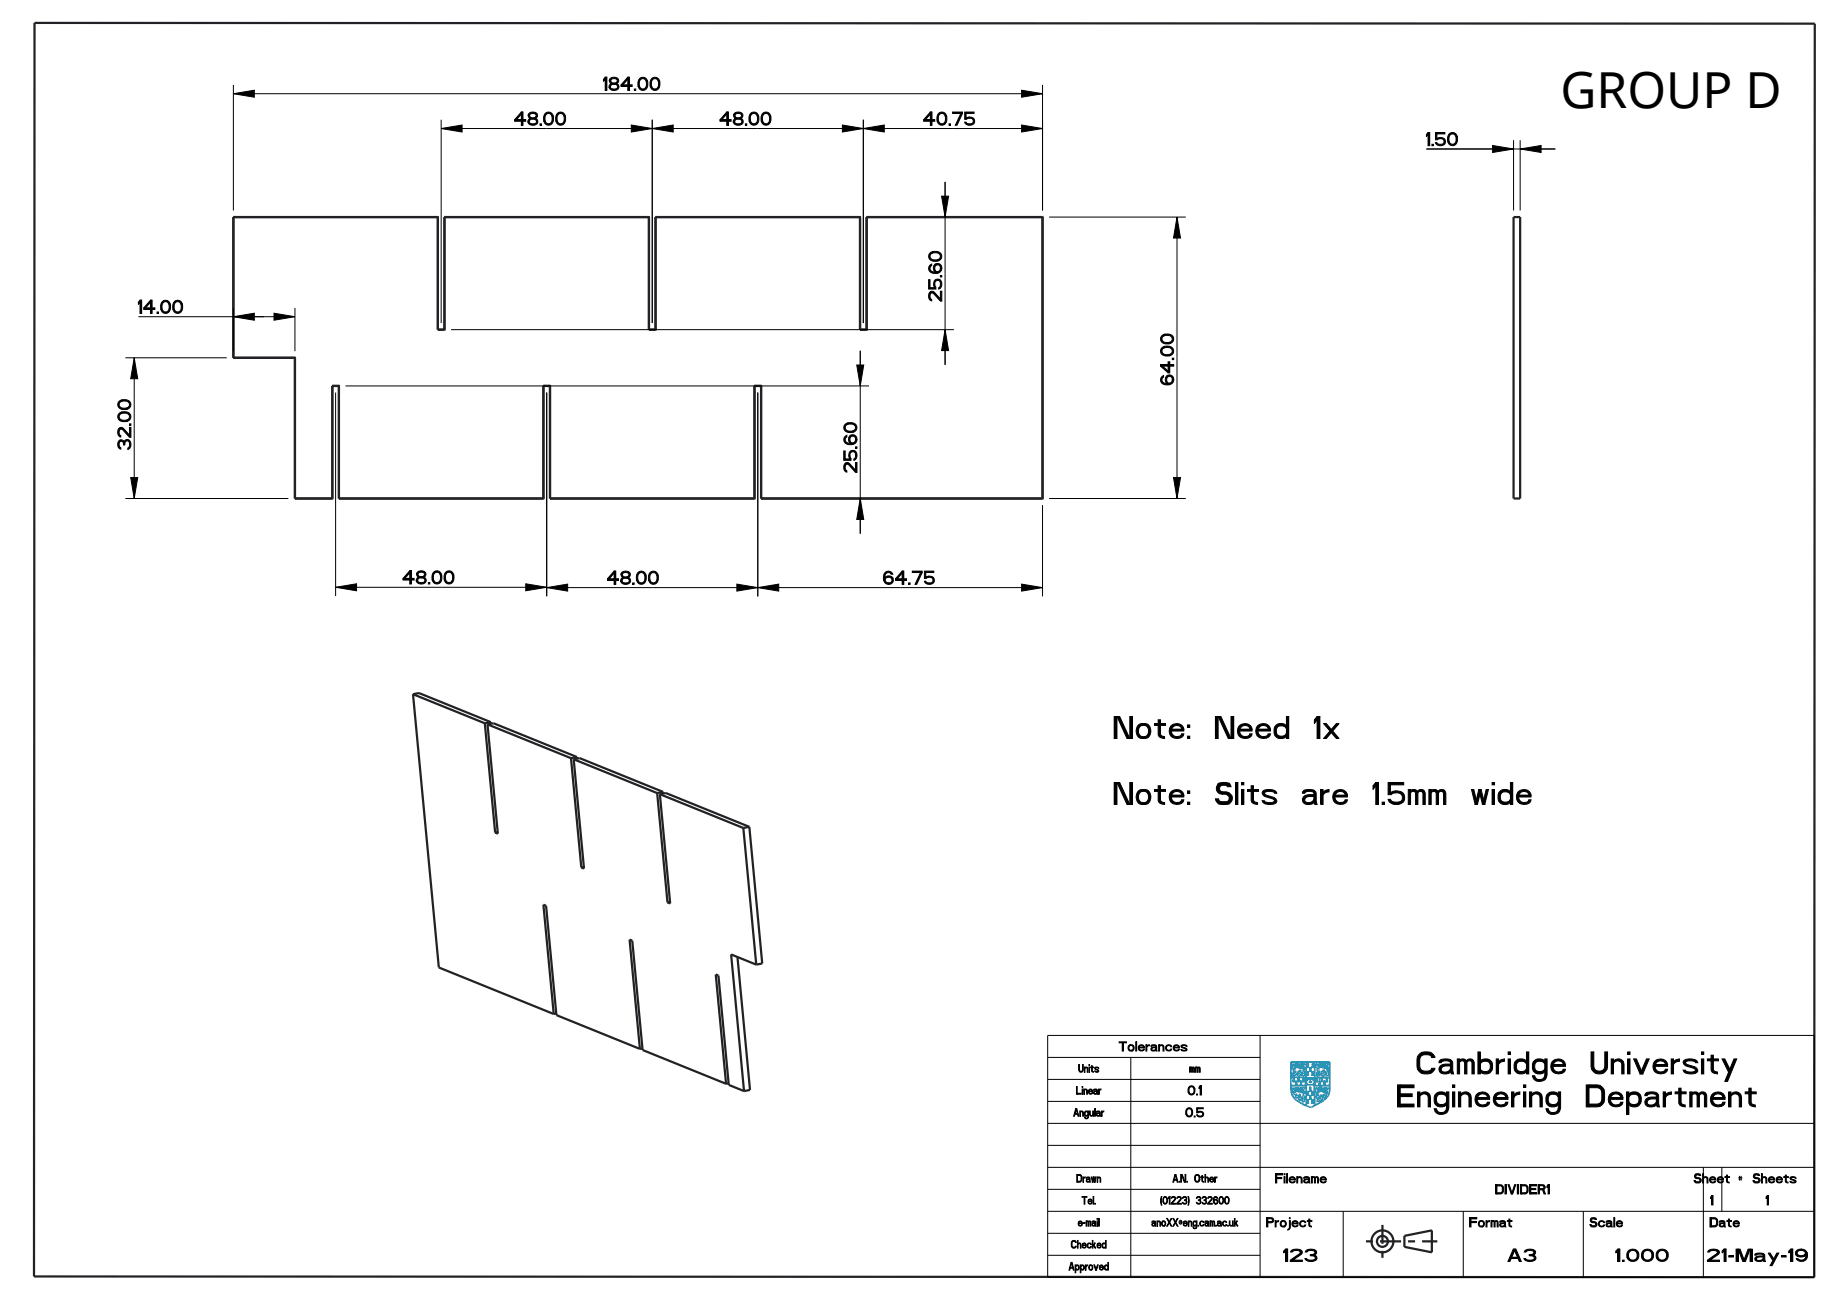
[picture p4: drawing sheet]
<svg xmlns="http://www.w3.org/2000/svg" width="420mm" height="297mm" viewBox="0 0 420 297" stroke-linecap="round" stroke-linejoin="round" font-family="sans-serif">
<path d="M310.6 282.3h16.2M314.4 286v-7.4" fill="none" stroke="#222226" stroke-width=".51" stroke-dasharray="1.6 1.6 4.8 1.6" stroke-linecap="butt"/>
<g fill="none" stroke="#222226" stroke-width=".51">
<path d="M7.9 5.2l404.8 .2-.1 285.1-404.9-.2zM53.1 49.4h46.5v25.6h1.5v-25.6h46.5v25.6h1.5v-25.6h46.5v25.6h1.5v-25.6h40v64h-64v-25.6h-1.5v25.6h-46.5v-25.6h-1.5v25.6h-46.5v-25.6h-1.5v25.6h-8.5v-32h-14zM344.2 49.4h1.5v64h-1.5zM93.9 157.9l5.9 62.1 26.1 10.6M93.9 157.9l1.4-.3 16.3 6.6M93.9 157.9l16.3 6.6M110.2 164.5l2.4 24.8M110.9 164.7l2.3 24.9-.6-.3M110.9 164.7l1.3-.2 19 7.7M110.9 164.7l18.9 7.7M111.6 164.2v.4M111.6 164.2l-1.4 .3"/>
<path d="M129.8 172.4l2.4 24.9M130.5 172.7l2.3 24.8-.6-.2M130.5 172.7l1.3-.3 19 7.7M130.5 172.7l18.9 7.7M131.2 172.2v.3M131.2 172.2l-1.4 .2M113.2 189.2l-.6 .1M132.8 197.2l-.6 .1M149.4 180.4l2.4 24.8M150 180.6l2.4 24.9-.6-.3M150 180.6l1.4-.3 19 7.7M150 180.6l19 7.7"/>
<path d="M150.8 180.1v.4M150.8 180.1l-1.4 .3M169 188.3l3 31.1M170.4 188l2.9 31.1-1.3 .3M170.4 188l-1.4 .3M152.4 205.1l-.6 .1M167.7 217.6l2.9 30.3-1.4 .2M172 219.4l-5.7-2.3 2.9 31M125.9 230.6l-2.3-24.9 .6 .3 2.3 24.8 19 7.7M126.5 230.5l-.6 .1M145.5 238.5l-2.3-24.8 .6 .2 2.3 24.9 19 7.7M146.1 238.4l-.6 .1"/>
<path d="M165.1 246.5l-2.3-24.9 .6 .3 2.3 24.8 3.5 1.4M165.7 246.4l-.6 .1M319.4 281.1l6.2-1.3v5l-6.2-1.3z"/>
<circle cx="314.4" cy="282.3" r="1.25"/>
<circle cx="314.4" cy="282.3" r="2.5"/>
</g>
<g fill="none" stroke="#09c" stroke-width=".38">
<path d="M293.5 246.9h3.5v4.6M293.7 242.4v.1M293.7 242.5h.1M293.7 242.5l.5 1.3M293.8 242.4h-.1M293.9 242v-.1l.2 .2M293.9 242v.3l-.1 .1M293.9 242h.1M293.9 244.2h.1M293.9 244.1h.1M293.9 244.1v.1M293.9 244.7h.1"/>
<path d="M293.9 247.5l-.1 .3 .4 1 .2 .2 .3-.2 .3 .2-.1 .2-.3-.1v.5l.4 .1 .6-.9 .1 .9h-.4l-.1 .4a.56 .56 0 0 0 .7-.1 .56 .56 0 0 0 .1-.7l.3 .4-.3 .6h.2l.1 .3 .2-.3a1.04 1.04 0 0 0-.1-1.3M293.9 247.4v.1M293.9 244.6h.1M293.9 244.6v.1M293.9 244.5v.1M293.9 244.5h.1M293.9 245.9h.5h-.4M294 244.1h-.1M294 244.4l-.1 .1M294 244.1h.2M294 244h.1M294 244v.1"/>
<path d="M294 244.2l.1 .1M294 244.2h.1M294 247.4h-.1M294 247.4h.1M294 244.4h.1M294 244.7h.1M294 247.4l.2 .2M294.1 244.3h.1M294.1 244.3l-.1 .1M294.1 245.7h.2M294.1 244h.1M294.1 244.7h-.1"/>
<path d="M294.1 244.7h.1M294.1 242.1h.1M294.1 242.1l.1 .2M294.2 244l.1 .1M294.2 244.1h.1M294.2 244.6l-.2 .1M294.2 245.2v.9M294.2 247.6h.1M294.2 244.6h.1M294.2 247.6l.1 .2M294.2 243.8h.1M294.2 244.6l-.1 .1"/>
<path d="M294.2 242.3l.1 .1M294.3 243h.1M294.3 244.1h.1M294.3 242.4h.1M294.3 243l.2 .2M294.3 244.6h-.1M294.3 245.7h-.2M294.3 247.8h.1M294.3 242.4v.1M294.3 247.8v.1M294.3 242.8v.2M294.3 244.6h.1"/>
<path d="M294.3 244.5v.1M294.3 242.5h.1M294.3 242.8h.1M294.3 244.5l.1 .1M294.3 244.5h.1M294.3 247.9h.1M294.4 244.6h.1M294.4 242.5v.2M294.4 242.7l-.1 .1M294.4 243.8h-.1M294.4 242.7h.1M294.4 244.6v.1"/>
<path d="M294.4 247.9v.2M294.4 245.8h-.4M294.4 244.1h-.1M294.4 247.6v.2a.38 .38 0 0 1 0 .7v-.3M294.4 248.1v.1M294.4 247.6h.1M294.4 244.7h.1M294.5 247.5l-.1 .1M294.5 243.7l-.2 .1M294.5 244.7h.1M294.5 244l-.2 .1M294.5 243.2h.1"/>
<path d="M294.5 244h.1M294.5 243.6v.1M294.5 247.5h.1M294.5 246.6h.5h-.5M294.6 244.6v.1M294.6 244.7h-.1M294.6 244.6h-.1M294.6 244.6h.1M294.6 243.6h-.1M294.6 242l-.3 .2 .3 .4-.1 .6M294.6 241.9h.1M294.6 244.5v.1"/>
<path d="M294.6 243.6h.1M294.6 244.5h.1M294.6 241.9v.1M294.6 244.4v.1M294.6 241.8l.1 .1M294.6 241.8v.1M294.6 246.5h.3M294.6 244.4h.1M294.6 243.5l.1 .1M294.7 243.6l-.2 .4M294.7 244.3l-.1 .1M294.7 242.2l.2 .2z"/>
<path d="M294.7 242.2h.1M294.7 244.3h.1M294.7 247.3l-.2 .2M294.7 247.6l.2 .2zM294.7 247.6h.1M294.8 245.9v.9M294.8 247.3h-.1M294.8 241.8l.3 .1M294.8 241.8h.1M294.8 244.2l-.1 .1M294.8 247.3h.1M294.8 242.5h.2v.3h-.2z"/>
<path d="M294.8 247.3h.3M294.8 244.1v.1M294.8 248l.3-.1-.1 .4h-.1zM294.9 246.4h-.2M294.9 244.1h-.1M294.9 244.1h.1M295 246.5h-.4M295 244.6h.1M295 242.2l.1-.1-.1 .3zM295 245.9h.5h-.5M295 247.7l.1-.1-.1 .3zM295 244.3h.1"/>
<path d="M295 244.2h.1M295 244.2v.1M295.1 244.2h.2M295.1 244.2h-.1M295.1 241.9h.1M295.1 247.3h.1M295.1 244.3h.1M295.1 244.3l-.1 .3M295.1 245.7h.3M295.2 241.9h.1M295.2 245.7h.2M295.2 241.9l.2 .5"/>
<path d="M295.2 247.6h-.1M295.2 247.3l.2 .2M295.2 245.2v.9M295.2 243.6l-.3 .5M295.3 245.2v.9M295.3 243.6h-.1M295.3 244.2h.1M295.3 242.4l-.1 .2 .2 .3 .7 .1M295.3 245.7h-.1M295.4 242.4h-.1M295.4 247.5h.1M295.4 247.9l-.1 .1a.81 .81 0 0 0 1 .5h.1"/>
<path d="M295.4 244.2h.1M295.4 247.8v.1M295.4 247.5v.1M295.4 244.2v.1M295.4 247.6v.2M295.4 244.3h.1M295.4 245.8h-.3M295.5 243.6h.1M295.5 247.6l.1 .4 .8 .4M295.5 242a.95 .95 0 0 0 .9 1M295.5 243.6l.1 .4M295.5 242h.1"/>
<path d="M295.5 243.5v.1M295.6 244v.1M295.6 243.5h-.1M295.6 244.1l-.1 .2M295.6 246.6l.5-.1-.5 .1M295.6 243.4l-.3 .2M295.6 243.4h.1M295.6 243.4v.1M295.6 246.5h.4h-.4M295.7 246.4h.3M295.7 243.4v.1M295.7 242.2l.6 .3"/>
<path d="M295.7 243.5h.1M295.7 242.2h.1M295.7 242.1v.1M295.7 246.4h.2M295.8 242.1h-.1M295.8 243.5v.1M295.8 247.6v.2l.3 .1a.58 .58 0 0 1 .6 .8M295.8 247.6h.1M295.8 247.6l.6 .2M295.8 245.8v1M295.9 243.8l.1 .2M295.9 243.7v.1"/>
<path d="M295.9 243.7h.1M295.9 243.7l.3 .2M295.9 246.3l-.1 .1M295.9 244.2l-.2 .4a.22 .22 0 0 1-.2 .2 .22 .22 0 0 1-.3-.2h-.2M296 244.2h-.1M296 244v.1M296 244.1v.1M296 244.1h.1M296 244.2l.1 .2M296 244.2h.1M296.1 244.4h.1M296.1 244.4v.3"/>
<path d="M296.1 243h.1M296.1 244.7h.1M296.1 244.2h-.1M296.1 245.9h.5M296.2 245.9h.4M296.2 244.2h.1M296.2 244.2h-.1M296.2 243.9h.1M296.2 243.9l.2 .2-.1 .1M296.2 243h.1M296.2 245.7h.3M296.3 245.7h.2"/>
<path d="M296.3 248.8v.1M296.3 248.9h.1M296.3 244.7h-.1M296.3 242.5h.1M296.3 248.9l.1 .1M296.4 244.7h-.1M296.4 242.5l.2 .2M296.4 248.7l-.1 .1M296.4 248.7h.1M296.4 248.4h.1M296.4 244.6v.1M296.4 245.2v.9"/>
<path d="M296.4 244.6h.1M296.4 248.4l.1 .1M296.4 244.6l.2 .1M296.4 248.7h.2M296.4 248.5h.1M296.4 243h.1M296.5 245.7h-.2M296.5 243h-.2M296.5 247.7l-.1 .1M296.5 241.8h.1M296.5 241.8l-.2 .1-.4-.1-.4 .2M296.5 247.2v.2a.71 .71 0 0 0-1 .2"/>
<path d="M296.5 243.7h.1M296.6 247.2l.1 .3-.2 .2M296.6 247.2h-.1M296.6 241.8a.39 .39 0 0 1-.2 .5 .39 .39 0 0 1-.6-.2M296.6 244.7h.1M296.6 242.7h.1M296.6 245.8h-.4M296.6 247.3h.1M296.6 242.7l.1 .4M296.6 243.7h.1M296.6 243.5v.1M296.6 243.5h.1"/>
<path d="M296.6 243.6v.1M296.6 243.6l.1 .1M296.7 243.7v.9l-.1 .1M296.7 243.5l-.1 .1M296.7 248.7h-.1M296.7 243.2l-.5 .1 .3 .4M296.7 243.1v.1M296.9 245.2h2.1v1.5h-2.1zM297 245.4h.2M297 245.5v1.1M297 241.5v3.5h-3.5M297.1 245.7h.2"/>
<path d="M297.1 245.7h.1M297.1 246.4h.2M297.2 246.4h-.1M297.2 250.8h.4l-.4 .1M297.2 246.4h.1M297.2 244.4l.4 .1-.4-.1M297.2 242.7l.5-.1-.5 .1M297.2 248.9l.5 .1-.5-.1M297.2 246.3l.1 .1M297.2 245.1v.4h.3v-.4h-.2M297.2 246.3v.1M297.3 250.7h.3"/>
<path d="M297.3 244.3h.3M297.3 250.7h.2M297.3 244.3h.2M297.3 242.5h.3M297.3 248.8h.3M297.3 245.7h.1M297.3 242.6h.3M297.3 246.4h.1M297.4 243.7v1M297.4 250.1v1M297.4 248.2l.1 .9M297.5 242.9l-.1-1v1"/>
<path d="M297.5 241.9v1M297.5 248.2v1M297.5 245.4h.3M297.5 250.6h-.2M297.5 244.2h-.2M297.5 242.4h-.1M297.5 248.7h-.1M297.6 250.8h-.4M297.6 244.3l-.4 .1M297.6 242.6h-.3M297.6 248.8h-.3M297.7 246h.5a.27 .27 0 0 1-.2 .2 .27 .27 0 0 1-.3-.2z"/>
<path d="M297.7 249.9l.5-.1-.5 .1M297.7 247.9l.5 .1h-.5M297.7 243.6l.5-.1-.5 .1M297.8 249.7h.3M297.8 247.8h.3M297.8 247.9h.3M297.8 243.4h.3M297.8 245.1h.3v.4h-.3v-.4M297.9 249.7h.1M297.9 243.4h.2M297.9 247.2v1M297.9 249.1v1"/>
<path d="M297.9 251.8v.1M298 251.8h-.1M298 251.8h.1M298 242.8l-.1 1M298 247.7h-.1M298 249.6h-.1M298.1 243.3h-.2M298.1 251.8h-.1M298.1 245.4h.3M298.1 249.8h-.3M298.1 247.9h-.3M298.1 247.9h-.4"/>
<path d="M298.2 243.5h-.4M298.2 248.9l.5 .1-.5-.1M298.2 250.8h.5h-.5M298.3 242.7l.4-.1-.4 .1M298.3 244.4h.4h-.4M298.3 250.7h.3M298.3 248.8h.3M298.4 244.3h.2M298.4 250.6h.2M298.4 242.5h.3M298.4 245.1h.2v.4h-.2v-.4M298.4 242.6h.2"/>
<path d="M298.4 242.4h.2l-.2 .1M298.5 248.2v.9M298.5 250.1v.9M298.5 243.7v1M298.5 248.2v1M298.5 242.9v-1v1M298.5 241.9v1M298.5 250.6h-.1M298.5 248.7h-.1M298.6 246.4l.1 .1M298.6 244.2h-.2M298.6 246.4h.2"/>
<path d="M298.6 246.4h.1M298.6 245.7l.1 .1M298.6 245.7h.1M298.6 245.3h.3M298.7 250.7l-.4 .1h.4M298.7 248.9h-.4M298.7 248.8h-.4M298.7 244.3l-.4 .1M298.7 242.6h-.4M298.7 244.4h-.5M298.7 245.7h.1M298.7 245.7h-.1"/>
<path d="M298.8 246.4l-.1 .1M298.8 245.7h.1M298.8 245.7l-.1 .1M298.9 245.5v1.1M298.9 251.4a5.2 5.2 0 0 0 3.3-2.7l.2-7.2h-8.9v6.1a3.5 3.5 0 0 0 2.4 3.3l2 1M298.9 251.4l-.8 .4M298.9 241.5v3.5h3.5M299.1 247.9h.1M299.1 247.8v.1M299.1 247.9l.4 1 .3-.1 .1 .2-.1 .3h-.6l.2 .2-.2 .3h.5l.7-.9-.1 .8-.2 .1a.55 .55 0 0 0-.5 .8l.1-.1a1.3 1.3 0 0 0 1.1-.7l-.1-.4 .2-.5 .3 .2-.4 .3 .3 .4 .9-1.4-1-.7h1v-.3l-.2 .1a.51 .51 0 0 0-.8-.1 .51 .51 0 0 0 .1 .8l.5 .4-.7-.2M299.1 247.8h.1M299.2 247.4l.3 .1"/>
<path d="M299.2 247.4l.1 .3-.2 .1M299.2 247.4h.1M299.2 242.3l.5 1.5M299.2 242.3l.1 .1M299.2 245.9h.5h-.5M299.3 244.1h.1M299.3 244v.1M299.3 245.7h.3M299.3 244.1l.1 .1M299.3 244.7h.1M299.4 244.5h.1M299.4 244.6l-.1 .1"/>
<path d="M299.4 244.6h.1M299.4 244.1v.1M299.4 244.6v.1M299.4 244.5v.1M299.4 244h-.1M299.4 244.4v.1M299.4 244.7h.1M299.4 245.7h.2M299.4 244l-.1 .1M299.4 244.4h.1M299.4 244.2h.1M299.5 244.6l-.1 .1"/>
<path d="M299.5 247.5h.1M299.5 244.2h.1M299.5 245.2v.9M299.5 244.3l-.1 .1M299.5 244h.1M299.5 244h-.1M299.5 244.6h.1M299.5 244.2v.1M299.5 244.3h.1M299.5 247.5l.1 .2M299.6 244.6h-.1M299.6 245.7h-.2"/>
<path d="M299.6 242v.1M299.6 242l-.3-.1v.5M299.6 244h.1M299.6 248.4h.1M299.6 247.7v.1M299.6 242.1l.2 .3M299.6 244.6h.1M299.6 248.4l.2 .2M299.6 247.8h.1M299.6 247.8l.1 .1M299.6 248.2v.2M299.7 247.9v.2"/>
<path d="M299.7 248.2h-.1M299.7 245.8h-.4M299.7 244.6h-.1M299.7 243h.1M299.7 244h.1M299.7 244.5v.1M299.7 243v.1M299.7 244.5h.1M299.7 247.5l.2 .5-.1 .6M299.7 248.1v.1M299.7 248.1h.1M299.7 243.1l.1 .1"/>
<path d="M299.7 247.5h.1M299.8 244.4v.1M299.8 244.4l-.1 .1M299.8 244.5v.1M299.8 244.5h-.1M299.8 244.5h.1M299.8 243.7l-.1 .1M299.8 242.7l-.1 .3M299.8 242.4v.1M299.8 242.5v.2M299.8 242.7h.1M299.8 243.2h.1"/>
<path d="M299.8 244.6h.1M299.8 244.6l.1 .1M299.8 248.6h.1M299.8 246.5l.5 .1M299.9 242l-.1 .1a.91 .91 0 0 1 0 1.1M299.9 244h-.1M299.9 244.7h.1M299.9 244h.1M299.9 242h.1M299.9 247.3h.1M299.9 247.4l-.2 .1M299.9 246.4h.3"/>
<path d="M299.9 247.3v.1M299.9 244.6v.1M299.9 244.6h.1M300 247.2l.1 .1M300 247.2l-.1 .1M300 244.5l-.1 .1M300 243.5l-.2 .2M300 244.5h.1M300 243.5h.1M300 244.4v.1M300 244.4h.1M300.1 244.4h-.1"/>
<path d="M300.1 247.6l.1 .2zM300.1 247.6h.1M300.1 243.5h-.1M300.1 245.8v1M300.1 244.3v.1M300.1 243.5l-.2 .5M300.1 247.2l.4 .1M300.1 242.1l.2 .2-.2-.2M300.1 247.2h.1M300.1 242.1h.1M300.2 247.9h.2l-.1 .3h-.1zM300.2 246.3h-.2"/>
<path d="M300.2 241.8l-.3 .2M300.2 241.8h.4M300.2 241.8h.1M300.2 242.5l.3-.1-.1 .3-.1 .1zM300.3 246.5h-.4M300.3 244l-.2 .3M300.3 244h.1M300.3 247.6l.2-.1-.2 .3zM300.4 245.8h.4M300.4 242.2l.2-.1-.2 .3zM300.5 245.7h.2M300.5 245.8h.2"/>
<path d="M300.5 244.2v.1M300.5 244.1v.1M300.5 244.1h.1M300.5 247.3h.1M300.5 244.4l-.1 .1 .1 .2 .5-.1M300.5 244.3v.1M300.5 247.3l.2 .5M300.5 244.3h.1M300.6 245.1v1M300.6 241.8h.1M300.6 241.8l.1 .2M300.7 243.6l-.4 .4"/>
<path d="M300.7 247.8l-.1 .2 .2 .4M300.7 245.6h-.2M300.7 243.5v.1M300.7 247.8h.1M300.7 244.1h.1M300.7 244.1h-.2M300.7 242h.1M300.8 242h.1M300.8 242.4l-.1 .1a.75 .75 0 0 0 .9 .5M300.8 244.1v.1M300.8 242.3v.1M300.8 242v.1"/>
<path d="M300.8 245.8h-.4M300.8 242.1h.1M300.8 244.2h.1M300.8 245.8l-.4 .1M300.8 242.2v.1M300.9 248.4h-.1M300.9 242.1v.1M300.9 242.2l.1 .3 .9 .5M300.9 244.2h.1M300.9 243.5v.1M300.9 243.6l.1 .4M300.9 243.6h.1"/>
<path d="M300.9 243.5h.1M300.9 246.6l.5-.1-.5 .1M301 244.2h-.1M301 246.5h.4h-.4M301 244h.1M301 243.4l-.1 .1M301 244.2h.1M301 244v.1M301 244.1v.1M301 243.4h.1M301 244.6h.1M301 246.4h.3"/>
<path d="M301.1 243.4h-.1M301.1 243.4l-.4 .1M301.1 243.4h.1M301.1 246.4h.2M301.2 245.8v1M301.2 242.1l.2 .2M301.2 243.4h.1M301.2 242.1h.1M301.2 243.4v.1M301.2 243.5h.1M301.3 246.3l-.2 .1M301.3 243.7v.1"/>
<path d="M301.3 243.7l.1 .1M301.3 243.7h.1M301.3 243.8h.1M301.3 243.8l.1 .3M301.4 244.2l-.4 .4M301.4 244.2h.1M301.4 243.8h.1M301.4 242.3h.1M301.4 244.3v.1M301.4 244.1v.1M301.4 244.4h.1M301.4 243.8l.4 .2v.2"/>
<path d="M301.4 244.1h.1M301.4 242.3l.1 .1a.62 .62 0 0 1 .6 .7M301.4 244.2v.1M301.5 244.2h-.1M301.5 245.9h.4h-.4M301.5 244.4h.1M301.5 244.4h-.1M301.5 244.5l.1 .2 .2-.1M301.5 244.4v.1M301.6 245.7h.3M301.6 243h.1M301.6 244.1l-.1 .1"/>
<path d="M301.6 244.1l.1 .1M301.6 245.7h.2M301.7 243h.1M301.7 244.2h.1M301.7 243.3h.1M301.7 243.3v.1M301.7 243.2v.1M301.7 243.4l.3 .2M301.7 243.2h.1M301.7 245.2v.9M301.8 244.2h-.1M301.8 245.7h-.2"/>
<path d="M301.8 244.6h.1M301.8 243h.1M301.9 244.6h-.1M301.9 244.6h.2M301.9 245.8h-.4M301.9 241.7l-.1 .2a.65 .65 0 0 0-.9 .2M301.9 241.7l.2 .3-.3 .3-.6-.2M301.9 241.7h.1M302 241.8h.1M302 243.5l.1 .1M302 243.5h.1M302.1 243.5v.1"/>
<path d="M302.1 243.6h-.1M302.1 243.6h.1M302.1 243.2h-.3M302.1 243.6v1M302.1 243.1v.1M302.1 244.6h.1M302.3 246.9h-3.4v4.5M302.4 247.6v.1"/>
<circle cx="294.2" cy="245.3" r=".08"/>
<circle cx="294.8" cy="246" r=".06"/>
<circle cx="294.8" cy="246" r=".08"/>
<circle cx="295.3" cy="245.3" r=".06"/>
<circle cx="295.3" cy="245.3" r=".08"/>
<circle cx="295.8" cy="246" r=".06"/>
<circle cx="295.8" cy="246" r=".08"/>
<circle cx="296.4" cy="245.3" r=".06"/>
<circle cx="296.4" cy="245.3" r=".08"/>
<circle cx="297.4" cy="243.8" r=".06"/>
<circle cx="297.4" cy="250.2" r=".06"/>
<circle cx="297.4" cy="250.2" r=".08"/>
<circle cx="297.4" cy="243.8" r=".08"/>
<circle cx="297.4" cy="242.1" r=".06"/>
<circle cx="297.4" cy="248.3" r=".06"/>
<circle cx="297.4" cy="242.1" r=".08"/>
<circle cx="297.4" cy="248.3" r=".08"/>
<circle cx="297.9" cy="249.2" r=".06"/>
<circle cx="297.9" cy="247.4" r=".06"/>
<circle cx="297.9" cy="247.4" r=".08"/>
<circle cx="297.9" cy="249.3" r=".08"/>
<circle cx="298" cy="243" r=".06"/>
<circle cx="298" cy="243" r=".08"/>
<circle cx="298.5" cy="248.3" r=".06"/>
<circle cx="298.5" cy="250.2" r=".06"/>
<circle cx="298.5" cy="248.3" r=".08"/>
<circle cx="298.5" cy="250.2" r=".08"/>
<circle cx="298.5" cy="243.8" r=".06"/>
<circle cx="298.5" cy="243.8" r=".08"/>
<circle cx="298.5" cy="242.1" r=".06"/>
<circle cx="298.5" cy="242.1" r=".08"/>
<circle cx="299.5" cy="245.3" r=".06"/>
<circle cx="299.5" cy="245.3" r=".08"/>
<circle cx="300.1" cy="245.9" r=".06"/>
<circle cx="300.1" cy="245.4" r=".06"/>
<circle cx="300.1" cy="245.9" r=".08"/>
<circle cx="300.6" cy="245.3" r=".06"/>
<circle cx="300.6" cy="245.3" r=".08"/>
<circle cx="301.2" cy="246" r=".06"/>
<circle cx="301.2" cy="246" r=".08"/>
<circle cx="301.7" cy="245.3" r=".06"/>
<circle cx="301.7" cy="245.3" r=".08"/>
</g>
<g fill="#000">
<path d="M53.1 21.3l4.7-.8v1.6zM100.3 29.2l4.8-.8v1.6zM148.3 29.2l4.8-.8v1.6zM143.6 28.4l4.7 .8-4.7 .8zM196.3 29.2l4.8-.8v1.6zM191.6 28.4l4.7 .8-4.7 .8zM232.3 28.4l4.8 .8-4.8 .8zM232.3 20.5l4.8 .8-4.8 .8zM339.4 33.1l4.8 .8-4.8 .8zM345.7 33.9l4.7-.8v1.6zM214.1 44.6h1.6l-.8 4.8zM267.6 49.4l.8 4.7h-1.6z"/>
<path d="M53.1 72l4.7-.8v1.6zM62.3 71.2l4.8 .8-4.8 .8zM214.9 75l.8 4.7h-1.6zM30.5 81.4l.8 4.7h-1.6zM194.8 83h1.6l-.8 4.8zM29.7 108.6h1.6l-.8 4.8zM195.6 113.4l.8 4.7h-1.6zM266.8 108.6h1.6l-.8 4.8zM76.3 133.6l4.8-.8v1.6zM124.3 133.6l4.8-.8v1.6zM119.6 132.8l4.7 .8-4.7 .8zM172.3 133.6l4.8-.8v1.6z"/>
<path d="M167.6 132.8l4.7 .8-4.7 .8zM232.3 132.8l4.8 .8-4.8 .8zM264.1 272.1h.1l-.2 .9 .2 1.1a2.38 2.38 0 0 1-.1-2z"/>
</g>
<g fill="none" stroke="#000" stroke-width=".23">
<path d="M53.1 19.3v28.6M237.1 19.3v28.6M53.1 21.3l4.7-.8v1.6zM53.1 21.3h184M100.3 29.2l4.8-.8v1.6zM100.3 29.2h136.8M100.3 27.2v46.3M143.6 28.4l4.7 .8-4.7 .8zM148.3 29.2l4.8-.8v1.6zM148.3 27.2v46.3M191.6 28.4l4.7 .8-4.7 .8zM196.3 29.2l4.8-.8v1.6z"/>
<path d="M196.3 27.2v46.3M232.3 28.4l4.8 .8-4.8 .8zM232.3 20.5l4.8 .8-4.8 .8zM324.4 33.9h29.3M339.4 33.1l4.8 .8-4.8 .8zM344.2 31.9v16M345.7 33.9l4.7-.8v1.6zM345.7 31.9v16M214.1 44.6h1.6l-.8 4.8zM214.9 49.4h.1M214.9 41.4v41.6M238.6 49.4h31"/>
<path d="M267.6 49.4l.8 4.7h-1.6zM267.6 49.4v64M31.5 72h35.6M53.1 72l4.7-.8v1.6zM53.1 70v9.9M62.3 71.2l4.8 .8-4.8 .8zM67.1 70v9.9M102.6 75h114.3M195.6 79.8v41.6M214.9 75l.8 4.7h-1.6zM28.5 81.4h23.1M30.5 81.4l.8 4.7h-1.6z"/>
<path d="M30.5 81.4v32M76.3 89.3v46.3M78.6 87.8h119M124.3 89.3v46.3M172.3 89.3v46.3M194.8 83h1.6l-.8 4.8zM28.5 113.4h37.1M29.7 108.6h1.6l-.8 4.8zM195.6 113.4l.8 4.7h-1.6zM195.6 113.4h.1M237.1 114.9v20.7M238.6 113.4h31"/>
<path d="M266.8 108.6h1.6l-.8 4.8zM76.3 133.6l4.8-.8v1.6zM76.3 133.6h48M119.6 132.8l4.7 .8-4.7 .8zM124.3 133.6l4.8-.8v1.6zM124.3 133.6h112.8M167.6 132.8l4.7 .8-4.7 .8zM172.3 133.6l4.8-.8v1.6zM232.3 132.8l4.8 .8-4.8 .8zM238.2 235.5h174.3v55h-174.3zM286.5 235.5v55M238.2 255.5h174.3"/>
<path d="M238.2 250.5h48.3M238.2 245.5h48.3M238.2 240.5h48.3M257.1 240.5v50M238.2 275.5h174.3M238.2 270.5h48.3M238.2 265.5h174.3M238.2 260.5h48.3M264.1 272.1h.1l-.2 .9 .2 1.1a2.38 2.38 0 0 1-.1-2zM305.4 275.5v15M332.7 275.5v15M360 275.5v15"/>
<path d="M387.3 265.5v25M391.5 265.5v10M238.2 285.5h48.3M238.2 280.5h48.3"/>
</g>
<text font-size="11.3" x="354.8" y="24.6">GROUP D</text>
<g font-size="6.5">
<text x="253.4" y="167.9">Note: Need 1x</text>
<text x="253.4" y="182.9">Note: Slits are 1.5mm wide</text>
<text x="320" y="244.2">Cambridge University</text>
<text x="316.1" y="251.7">Engineering Department</text>
</g>
<g font-size="3.9">
<text x="137.2" y="20.6">184.00</text>
<text x="117" y="28.5">48.00</text>
<text x="163.8" y="28.5">48.00</text>
<text x="210.1" y="28.5">40.75</text>
<text x="324.4" y="33.1">1.50</text>
<text x="31.5" y="71.3">14.00</text>
<text x="214.2" y="68.5" transform="rotate(-90 214.2 68.5)">25.60</text>
<text x="266.9" y="87.5" transform="rotate(-90 266.9 87.5)">64.00</text>
<text x="29.8" y="102.2" transform="rotate(-90 29.8 102.2)">32.00</text>
<text x="194.9" y="107.4" transform="rotate(-90 194.9 107.4)">25.60</text>
<text x="91.7" y="132.8">48.00</text>
<text x="138.1" y="132.9">48.00</text>
<text x="200.9" y="132.9">64.75</text>
</g>
<g font-size="3.6">
<text x="291.7" y="286.9">123</text>
<text x="343.5" y="286.9">A3</text>
<text x="366.6" y="286.9">1.000</text>
<text x="387.2" y="286.9">21-May-19</text>
</g>
<g font-size="2.7">
<text x="254.2" y="239">Tolerances</text>
<text x="269.4" y="249">0.1</text>
<text x="269.4" y="254">0.5</text>
<text x="289.4" y="269">Filename</text>
<text x="385.3" y="269">Sheet</text>
<text x="395.5" y="269"># Sheets</text>
<text x="339.8" y="271.5">DIVIDER1</text>
<text x="388.6" y="274">1</text>
<text x="401.2" y="274">1</text>
<text x="288" y="279">Project</text>
<text x="334.2" y="279">Format</text>
<text x="361.5" y="279">Scale</text>
<text x="388.8" y="279">Date</text>
</g>
<g font-size="2.3">
<text x="245" y="243.8">Units</text>
<text x="270.7" y="243.8">mm</text>
<text x="244.4" y="248.8">Linear</text>
<text x="243.9" y="253.8">Angular</text>
<text x="245" y="268.8">Drawn</text>
<text x="266.4" y="268.8">A.N. Other</text>
<text x="245.5" y="273.8">Tel.</text>
<text x="264.2" y="273.8">(01223) 332600</text>
<text x="244.4" y="278.8">e-mail</text>
<text x="262.3" y="278.8">anoXX@eng.cam.ac.uk</text>
<text x="243.9" y="283.8">Checked</text>
<text x="243.3" y="288.8">Approved</text>
</g>
</svg>
